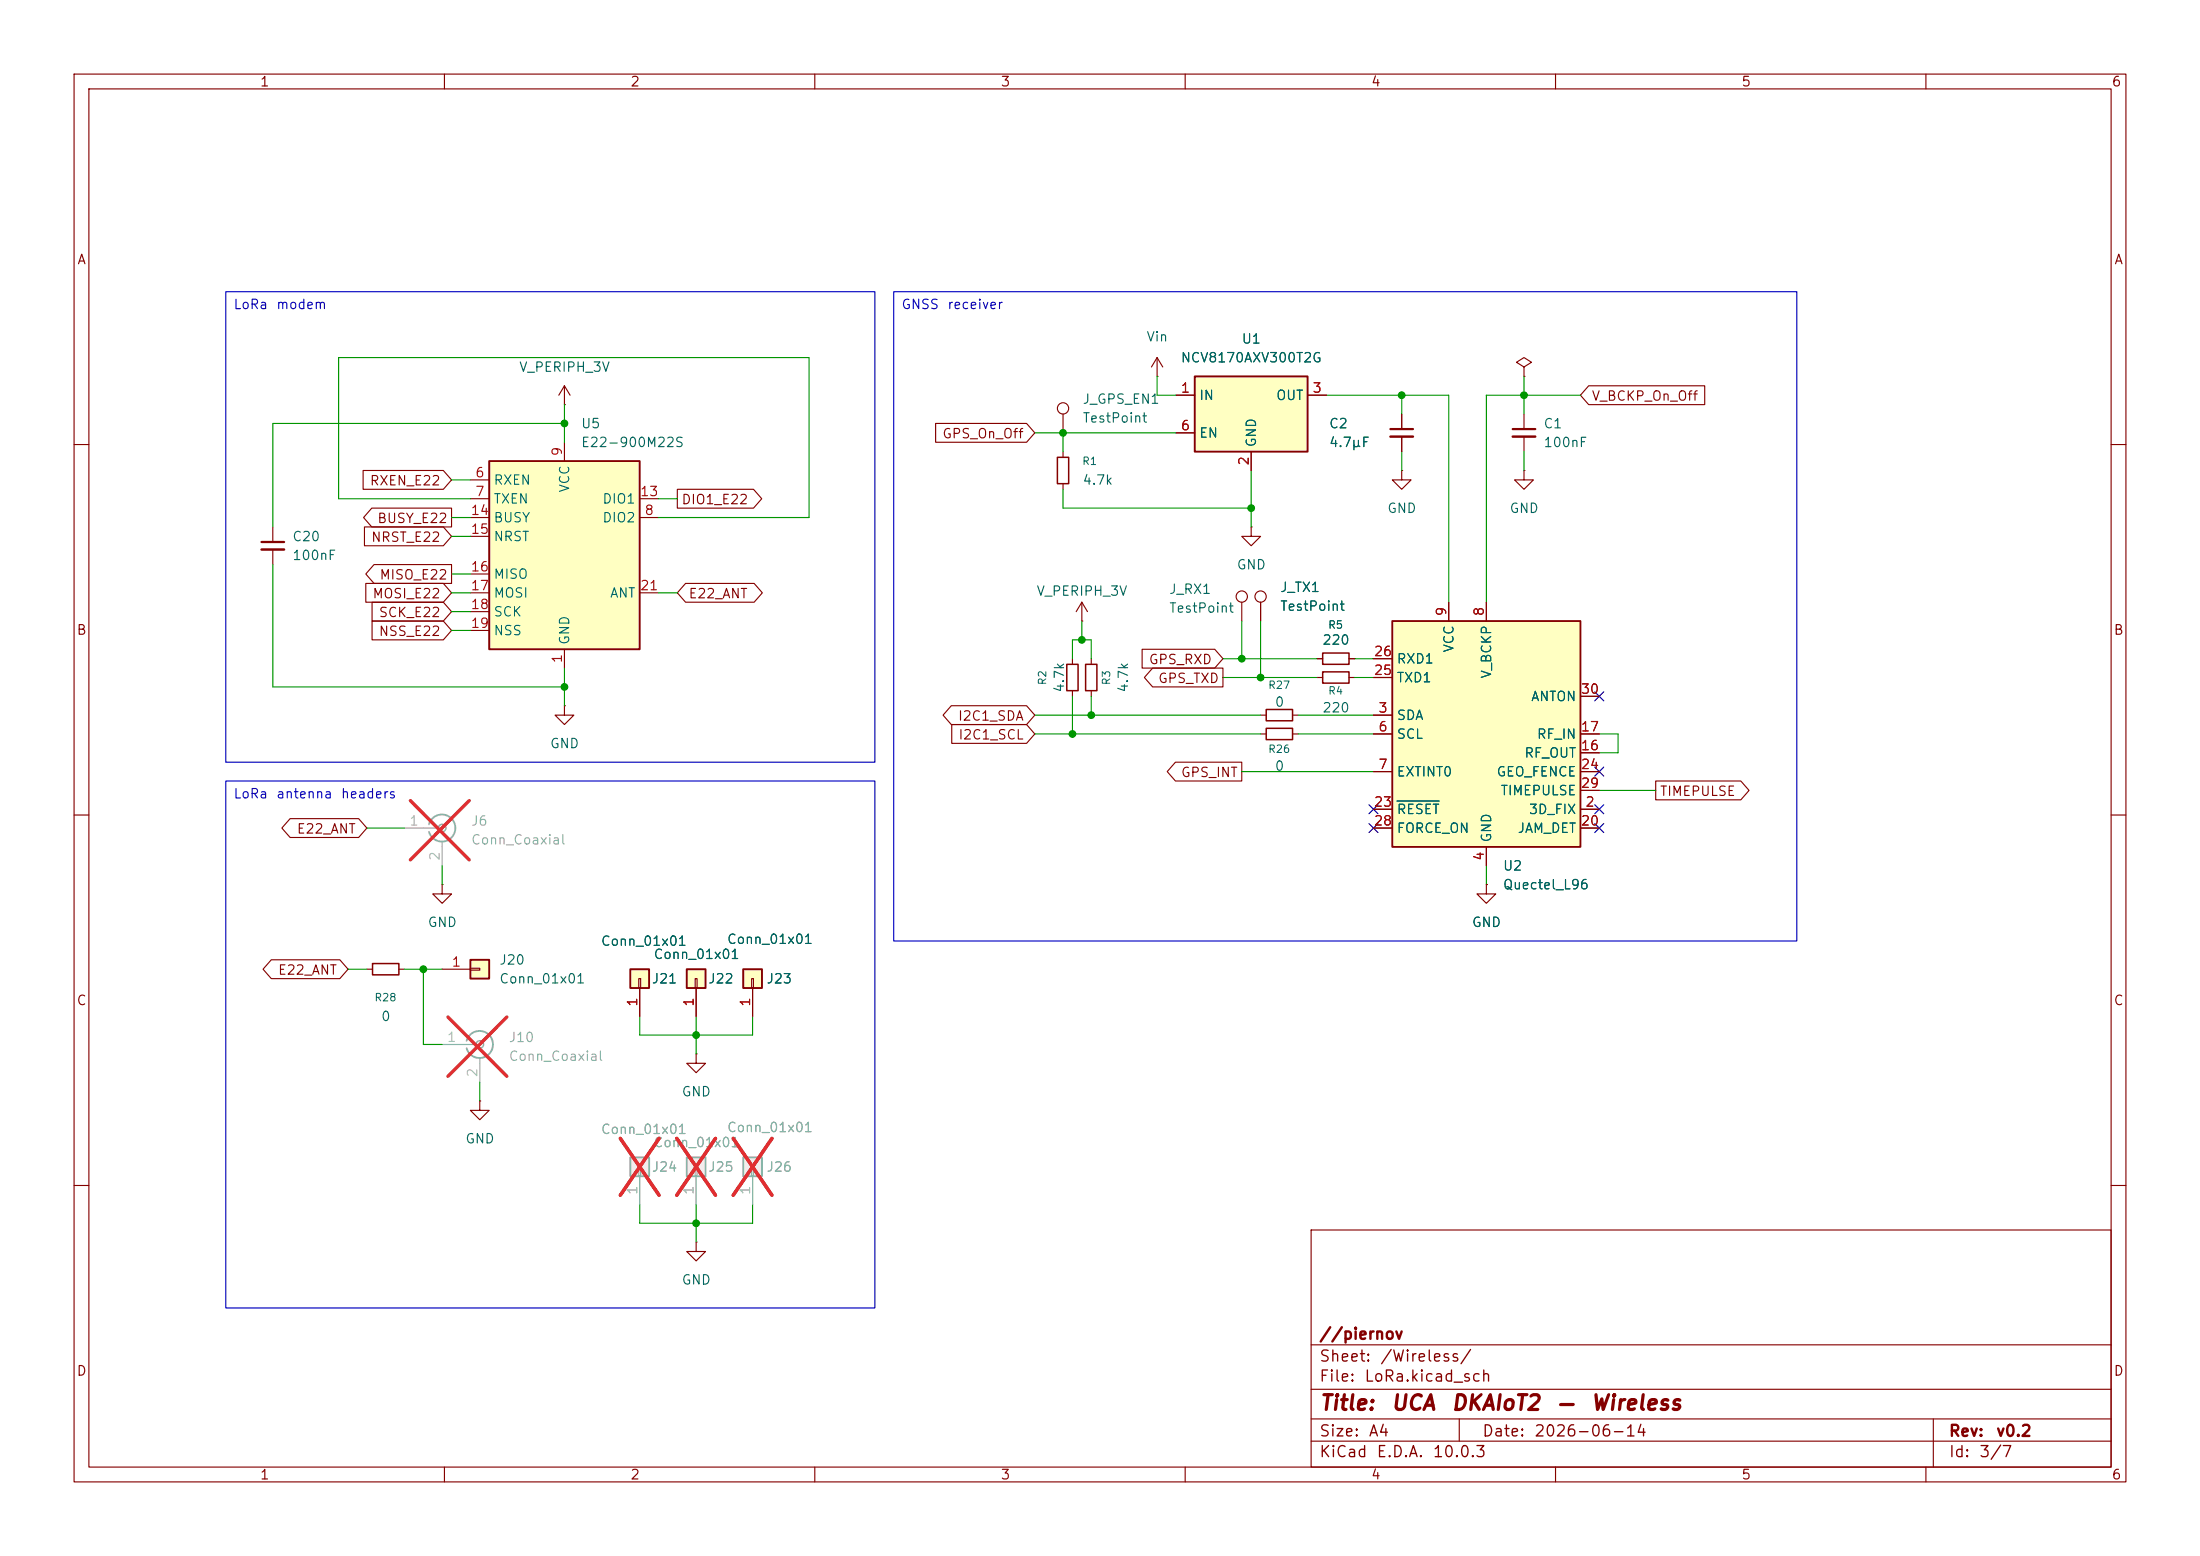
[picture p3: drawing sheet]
<svg xmlns="http://www.w3.org/2000/svg" width="297mm" height="210mm" viewBox="0 0 297 210" stroke-linecap="round" stroke-linejoin="round" font-family="sans-serif">
<g fill="none" stroke="#840000" stroke-width=".15">
<path d="M10 10h277v190h-277zM12 12h273v186h-273zM60 10v2M110 10v2M160 10v2M210 10v2M260 10v2M189.2 55.9v2M189.2 58.9v2.1M10 60h2M168.9 71.1v1.3h1.3l-1.3 1.3-1.3-1.3h1.3M168.9 71.1h.1"/>
<path d="M189.2 63.5v1.3h1.3l-1.3 1.2-1.2-1.2h1.2M189.2 63.5h.1M285 60h2M167.6 81.3v2.5M170.2 99.1h.7M170.2 96.5h.7M174.5 99.1h.8M174.5 96.5h.8M177.8 88.9h.8M177.8 91.4h.8M182.1 88.9h.8M182.1 91.4h.8"/>
<path d="M10 110h2M285 110h2M94 142.2v1.3h-1.3l1.3 1.3 1.2-1.3h-1.2M94 142.2h.1M10 160h2M94 167.6v1.3h-1.3l1.3 1.3 1.2-1.3h-1.2M94 167.6h.1M177 166h108v32h-108zM285 160h2M60 198v2M110 198v2M160 198v2"/>
<path d="M177 194.5h108M177 191.5h108M177 187.5h108M177 181.5h108M197 191.5v3M210 198v2M260 198v2M261 191.5v6.5"/>
<circle cx="167.6" cy="80.5" r=".76"/>
</g>
<path d="M170.9 98.3h3.6v1.5h-3.6zM170.9 95.8h3.6v1.5h-3.6zM178.6 88.1h3.5v1.6h-3.5zM178.6 90.7h3.5v1.5h-3.5z" fill="none" stroke="#840000" stroke-width=".2"/>
<path d="M187.7 57.9h3.1" fill="none" stroke="#840000" stroke-width=".3"/>
<path d="M187.7 58.9h3.1" fill="none" stroke="#840000" stroke-width=".33"/>
<path d="M92.7 130.8h2.5v2.6h-2.5z" fill="#ffffc2"/>
<path d="M92.7 130.8h2.5v2.6h-2.5z" fill="none" stroke="#840000" stroke-width=".25"/>
<path d="M93.9 132.1h.2v1.3h-.2zM94 133.4v3.8" fill="none" stroke="#840000" stroke-width=".15"/>
<path d="M92.7 156.2h2.5v2.6h-2.5z" fill="#f0f0f0"/>
<path d="M92.7 156.2h2.5v2.6h-2.5z" fill="none" stroke="#a1a1a1" stroke-width=".25"/>
<path d="M93.9 157.5h.2v1.3h-.2zM94 158.8v3.8" fill="none" stroke="#a1a1a1" stroke-width=".15"/>
<path d="M91.4 153.6l5.2 7.7M96.6 153.6l-5.2 7.7" fill="none" stroke="#e12e31" stroke-width=".46"/>
<path d="M100.3 156.2h2.6v2.6h-2.6z" fill="#f0f0f0"/>
<path d="M63 140.5a1.81 1.81 0 0 1 2.8-1 1.81 1.81 0 0 1 0 2.9 1.81 1.81 0 0 1-2.8-.9M100.3 156.2h2.6v2.6h-2.6z" fill="none" stroke="#a1a1a1" stroke-width=".25"/>
<path d="M59.7 141h4.6M64.8 142.7v3.4M101.5 157.5h.2v1.3h-.2zM101.6 158.8v3.8" fill="none" stroke="#a1a1a1" stroke-width=".15"/>
<path d="M60.5 137.3l7.9 8M68.4 137.3l-7.9 8M99 153.6l5.2 7.7M104.2 153.6l-5.2 7.7" fill="none" stroke="#e12e31" stroke-width=".46"/>
<circle cx="64.8" cy="141" r=".51" fill="none" stroke="#a1a1a1" stroke-width=".2"/>
<path d="M205.7 63.5v1.3h1.3l-1.3 1.2-1.2-1.2h1.2M205.7 63.5h.1" fill="none" stroke="#840000" stroke-width=".15"/>
<path d="M100.3 130.8h2.6v2.6h-2.6z" fill="#ffffc2"/>
<path d="M100.3 130.8h2.6v2.6h-2.6z" fill="none" stroke="#840000" stroke-width=".25"/>
<path d="M101.5 132.1h.2v1.3h-.2zM101.6 133.4v3.8" fill="none" stroke="#840000" stroke-width=".15"/>
<path d="M85.1 130.8h2.5v2.6h-2.5z" fill="#ffffc2"/>
<path d="M85.1 130.8h2.5v2.6h-2.5z" fill="none" stroke="#840000" stroke-width=".25"/>
<path d="M86.2 132.1h.3v1.3h-.3zM86.4 133.4v3.8" fill="none" stroke="#840000" stroke-width=".15"/>
<path d="M85.1 156.2h2.5v2.6h-2.5z" fill="#f0f0f0"/>
<path d="M57.9 111.3a1.81 1.81 0 0 1 2.8-1 1.81 1.81 0 0 1 0 2.9 1.81 1.81 0 0 1-2.8-.9M85.1 156.2h2.5v2.6h-2.5z" fill="none" stroke="#a1a1a1" stroke-width=".25"/>
<path d="M54.6 111.8h4.6M59.7 113.5v3.3M86.2 157.5h.3v1.3h-.3zM86.4 158.8v3.8" fill="none" stroke="#a1a1a1" stroke-width=".15"/>
<path d="M55.4 108.1l7.9 8M63.3 108.1l-7.9 8M83.7 153.6l5.3 7.7M89 153.6l-5.3 7.7" fill="none" stroke="#e12e31" stroke-width=".46"/>
<path d="M50.3 130h3.5v1.6h-3.5z" fill="none" stroke="#840000" stroke-width=".2"/>
<path d="M59.7 119.4v1.3h1.3l-1.3 1.2-1.3-1.2h1.3M59.7 119.4h.1M49.5 130.8h.8M53.8 130.8h.8M64.8 148.6v1.3h1.2l-1.2 1.2-1.3-1.2h1.3M64.8 148.6h.1" fill="none" stroke="#840000" stroke-width=".15"/>
<circle cx="59.7" cy="111.8" r=".51" fill="none" stroke="#a1a1a1" stroke-width=".2"/>
<path d="M63.5 129.5h2.5v2.6h-2.5z" fill="#ffffc2"/>
<path d="M63.5 129.5h2.5v2.6h-2.5z" fill="none" stroke="#840000" stroke-width=".25"/>
<path d="M76.2 54.6h.1M76.2 52.1l-.8 1.2M76.2 52.1l.8 1.2M76.2 52.1v2.5M76.2 95.3v1.2h1.3l-1.3 1.3-1.3-1.3h1.3M76.2 95.3h.1M59.7 130.8h3.8M63.5 130.7h1.3v.2h-1.3z" fill="none" stroke="#840000" stroke-width=".15"/>
<path d="M66 62.2h20.4v25.4h-20.4z" fill="#ffffc2"/>
<path d="M66 62.2h20.4v25.4h-20.4z" fill="none" stroke="#840000" stroke-width=".25"/>
<g fill="none" stroke="#840000" stroke-width=".15">
<path d="M76.2 59.7v2.5M205.7 55.9v2M205.7 58.9v2.1M36.8 71.1v2.1M36.8 74.2v2M63.5 64.8h2.5M63.5 67.3h2.5M63.5 69.9h2.5M63.5 72.4h2.5M63.5 77.5h2.5M86.4 67.3h2.5M86.4 69.9h2.5"/>
<path d="M143.5 61v.7M143.5 65.3v.7M63.5 80h2.5M63.5 82.6h2.5M63.5 85.1h2.5M76.2 87.6v2.6M86.4 80h2.5M144.8 88.9v.8M144.8 93.2v.8M146 83.8h.1M146 81.3l-.7 1.3M146 81.3l.8 1.3"/>
<path d="M146 81.3v2.5M147.3 88.9v.8M147.3 93.2v.8M170.2 81.3v2.5M200.7 119.4v1.3h1.2l-1.2 1.2-1.3-1.2h1.3M200.7 119.4h.1"/>
<circle cx="170.2" cy="80.5" r=".76"/>
</g>
<path d="M204.2 57.9h3.1M35.3 73.2h3.1" fill="none" stroke="#840000" stroke-width=".3"/>
<path d="M204.2 58.9h3.1M35.3 74.2h3.1" fill="none" stroke="#840000" stroke-width=".33"/>
<path d="M142.7 61.7h1.6v3.6h-1.6zM144 89.7h1.5v3.5h-1.5zM146.6 89.7h1.5v3.5h-1.5z" fill="none" stroke="#840000" stroke-width=".2"/>
<path d="M188 83.8h25.4v30.5h-25.4z" fill="#ffffc2"/>
<path d="M188 83.8h25.4v30.5h-25.4z" fill="none" stroke="#840000" stroke-width=".25"/>
<g fill="none" stroke="#840000" stroke-width=".15">
<path d="M143.5 55.9v2.5M185.4 96.5h2.6M185.4 99.1h2.6M185.4 91.4h2.6M185.4 88.9h2.6M195.6 81.3v2.5M200.7 81.3v2.5M213.4 99.1h2.5M213.4 94h2.5M185.4 109.2h2.6M185.4 104.1h2.6M185.4 111.8h2.6"/>
<path d="M200.7 114.3v2.5M213.4 109.2h2.5M213.4 104.1h2.5M213.4 101.6h2.5M213.4 111.8h2.5M213.4 106.7h2.5"/>
<circle cx="143.5" cy="55.1" r=".76"/>
</g>
<path d="M188.6 108.1h5.7" fill="none" stroke="#006464" stroke-width=".15"/>
<path d="M161.3 50.8h15.2v10.2h-15.2z" fill="#ffffc2"/>
<path d="M161.3 50.8h15.2v10.2h-15.2z" fill="none" stroke="#840000" stroke-width=".25"/>
<g fill="none" stroke="#840000" stroke-width=".15">
<path d="M126.3 57.1h12.3l1.1 1.3-1.1 1.3h-12.3zM156.2 50.8h.1M156.2 48.3l-.8 1.2M156.2 48.3l.8 1.2M156.2 48.3v2.5M158.7 53.3h2.6M158.7 58.4h2.6M176.5 53.3h2.6M189.2 55.9v2M189.2 58.9v2.1M205.7 49.5l1.1-.6-1.1-.6-1 .6 1 .6v1.3M205.7 50.8h.1"/>
<path d="M214.5 52.1h15.6v2.5h-15.6l-1.1-1.3zM49 63.5h10.8l1.2 1.3-1.2 1.2h-10.8zM49.2 71.1h10.6l1.2 1.3-1.2 1.3h-10.6zM49.4 78.7h10.4l1.2 1.3-1.2 1.3h-10.4zM50.2 68.6h10.8v2.5h-10.8l-1.1-1.2zM50.5 76.2h10.5v2.5h-10.5l-1.1-1.2zM91.4 66h10.3l1.1 1.3-1.1 1.3h-10.3zM92.6 78.7h9.2l1.1 1.3-1.1 1.3h-9.2l-1.2-1.3zM168.9 61v2.5M50.2 83.8h9.6l1.2 1.3-1.2 1.3h-9.6zM50.2 81.3h9.6l1.2 1.3-1.2 1.2h-9.6zM128.4 95.2h10.2l1.1 1.3-1.1 1.3h-10.2l-1.1-1.3z"/>
<path d="M128.5 97.8h10.1l1.1 1.3-1.1 1.2h-10.1zM154.2 87.6h9.8l1.1 1.3-1.1 1.3h-9.8zM155.6 90.2h9.5v2.5h-9.5l-1.1-1.3zM170.2 81.3v2.5M177.8 88.9h.8M182.1 88.9h.8M185.4 96.5h2.6M185.4 99.1h2.6M185.4 91.4h2.6M185.4 88.9h2.6M195.6 81.3v2.5M200.7 81.3v2.5"/>
<path d="M213.4 99.1h2.5M213.4 94h2.5M39.2 110.5h9.2l1.1 1.3-1.1 1.2h-9.2l-1.1-1.2zM158.7 102.9h8.9v2.5h-8.9l-1.1-1.3zM185.4 109.2h2.6M185.4 104.1h2.6M185.4 111.8h2.6M200.7 119.4h.1M200.7 114.3v2.5M213.4 109.2h2.5M213.4 104.1h2.5M213.4 101.6h2.5"/>
<path d="M213.4 111.8h2.5M213.4 106.7h2.5M223.5 105.4h11.5l1.1 1.3-1.1 1.3h-11.5zM36.6 129.5h9.3l1.1 1.3-1.1 1.3h-9.3l-1.1-1.3zM86.4 133.4v3.8M94 133.4v3.8M101.6 133.4v3.8"/>
</g>
<g fill="none" stroke="#009600" stroke-width=".15">
<path d="M76.2 54.6v5.1M76.2 57.2h-39.4v13.9M139.7 58.4h19M143.5 58.4v2.6M156.2 50.8v2.5h2.5M179.1 53.3h16.5v28M189.2 53.3v2.6M205.7 50.8v5.1M213.4 53.3h-12.7v28M36.8 76.2v16.5h39.4M61 77.5h2.5M61 64.8h2.5"/>
<path d="M61 69.9h2.5M61 72.4h2.5M63.5 67.3h-17.8v-19h63.5v21.6h-20.3M88.9 67.3h2.5M143.5 66v2.6h25.4M168.9 63.5v7.6M189.2 61v2.5M205.7 61v2.5M61 82.6h2.5M61 85.1h2.5M61 80h2.5M76.2 90.2v5.1"/>
<path d="M88.9 80h2.5M139.7 99.1h30.5M139.7 96.5h30.5M144.8 88.9v-2.5h2.5v2.5M144.8 94v5.1M146 83.8v2.6M147.3 94v2.5M165.1 91.4h12.7M165.1 88.9h12.7M167.6 83.8v5.1M170.2 83.8v7.6M175.3 99.1h10.1"/>
<path d="M175.3 96.5h10.1M182.9 91.4h2.5M182.9 88.9h2.5M215.9 99.1h2.5v2.5h-2.5M49.5 111.8h5.1M59.7 116.8v2.6M167.6 104.1h17.8M200.7 116.8v2.6M215.9 106.7h7.6M47 130.8h2.5M54.6 130.8h5.1M57.1 130.8v10.2h2.6"/>
<path d="M86.4 137.2v2.5h15.2v-2.5M94 137.2v5M64.8 146.1v2.5M86.4 162.6v2.5h15.2v-2.5M94 162.6v5"/>
</g>
<path d="M215.3 93.4l1.2 1.2M216.5 93.4l-1.2 1.2M184.8 108.6l1.2 1.2M184.8 111.2l1.2 1.2M186 108.6l-1.2 1.2M186 111.2l-1.2 1.2M215.3 103.5l1.2 1.2M215.3 108.6l1.2 1.2M215.3 111.2l1.2 1.2M216.5 103.5l-1.2 1.2M216.5 108.6l-1.2 1.2M216.5 111.2l-1.2 1.2" fill="none" stroke="#000084" stroke-width=".15"/>
<path d="M30.5 39.4h87.6v63.5h-87.6zM120.6 39.4h122v87.6h-122zM30.5 105.4h87.6v71.1h-87.6z" fill="none" stroke="#0000c2" stroke-width=".15"/>
<path d="M188.6 108.1h5.7" fill="none" stroke="#006464" stroke-width=".15"/>
<path d="M86.4 158.8v3.8M94 158.8v3.8M101.6 158.8v3.8" fill="none" stroke="#a1a1a1" stroke-width=".15"/>
<path d="M83.7 153.6l5.3 7.7M89 153.6l-5.3 7.7M91.4 153.6l5.2 7.7M96.6 153.6l-5.2 7.7M99 153.6l5.2 7.7M104.2 153.6l-5.2 7.7" fill="none" stroke="#e12e31" stroke-width=".46"/>
<g fill="#009600" stroke="#009600" stroke-width=".14">
<circle cx="94" cy="165.1" r=".46"/>
<circle cx="94" cy="139.7" r=".46"/>
<circle cx="57.1" cy="130.8" r=".46"/>
<circle cx="143.5" cy="58.4" r=".46"/>
<circle cx="167.6" cy="88.9" r=".46"/>
<circle cx="147.3" cy="96.5" r=".46"/>
<circle cx="146" cy="86.4" r=".46"/>
<circle cx="144.8" cy="99.1" r=".46"/>
<circle cx="170.2" cy="91.4" r=".46"/>
<circle cx="76.2" cy="57.2" r=".46"/>
<circle cx="76.2" cy="92.7" r=".46"/>
<circle cx="189.2" cy="53.3" r=".46"/>
<circle cx="205.7" cy="53.3" r=".46"/>
<circle cx="168.9" cy="68.6" r=".46"/>
</g>
<g font-size="2" fill="#840000">
<text x="178" y="190.8">Title:</text>
<text x="187.7" y="190.8">UCA</text>
<text x="195.8" y="190.8">DKAIoT2</text>
<text x="210" y="190.8">—</text>
<text x="214.6" y="190.8">Wireless</text>
</g>
<g font-size="1.5" fill="#840000">
<text x="178" y="184.2">Sheet:</text>
<text x="178" y="181.2">//piernov</text>
<text x="186.2" y="184.2">/Wireless/</text>
<text x="178" y="186.9">File:</text>
<text x="184.1" y="186.9">LoRa.kicad_sch</text>
<text x="178" y="197.1">KiCad</text>
<text x="178" y="194.3">Size:</text>
<text x="184.7" y="194.3">A4</text>
<text x="185.7" y="197.1">E.D.A.</text>
<text x="193.3" y="197.1">10.0.3</text>
<text x="200" y="194.3">Date:</text>
<text x="207" y="194.3">2026-06-14</text>
<text x="263" y="194.3">Rev:</text>
<text x="263" y="197.1">Id:</text>
<text x="267.1" y="197.1">3/7</text>
<text x="269.4" y="194.3">v0.2</text>
</g>
<g font-size="1.3" fill="#840000">
<text x="35" y="12">1</text>
<text x="85" y="12">2</text>
<text x="135" y="12">3</text>
<text x="185" y="12">4</text>
<text x="235" y="12">5</text>
<text x="285" y="12">6</text>
<text x="10.3" y="36">A</text>
<text x="285.3" y="36">A</text>
<text x="127.1" y="59.5">GPS_On_Off</text>
<text x="214.8" y="54.4">V_BCKP_On_Off</text>
<text x="49.8" y="65.8">RXEN_E22</text>
<text x="50.8" y="70.9">BUSY_E22</text>
<text x="91.9" y="68.4">DIO1_E22</text>
<text x="50" y="73.5">NRST_E22</text>
<text x="50.2" y="81.1">MOSI_E22</text>
<text x="51" y="83.6">SCK_E22</text>
<text x="51.1" y="78.5">MISO_E22</text>
<text x="92.9" y="81.1">E22_ANT</text>
<text x="10.3" y="86">B</text>
<text x="51" y="86.2">NSS_E22</text>
<text x="155" y="90">GPS_RXD</text>
<text x="285.3" y="86">B</text>
<text x="156.3" y="92.5">GPS_TXD</text>
<text x="129.2" y="97.6">I2C1_SDA</text>
<text x="129.3" y="100.1">I2C1_SCL</text>
<text x="159.3" y="105.2">GPS_INT</text>
<text x="224" y="107.7">TIMEPULSE</text>
<text x="40" y="112.8">E22_ANT</text>
<text x="37.4" y="131.9">E22_ANT</text>
<text x="10.3" y="136">C</text>
<text x="285.3" y="136">C</text>
<text x="10.3" y="186">D</text>
<text x="285.3" y="186">D</text>
<text x="35" y="200">1</text>
<text x="85" y="200">2</text>
<text x="135" y="200">3</text>
<text x="185" y="200">4</text>
<text x="235" y="200">5</text>
<text x="285" y="200">6</text>
</g>
<g font-size="1.3" fill="#0000c2">
<text x="31.4" y="42">LoRa</text>
<text x="37.2" y="42">modem</text>
<text x="121.6" y="42">GNSS</text>
<text x="127.8" y="42">receiver</text>
<text x="31.4" y="108.1">LoRa</text>
<text x="37.2" y="108.1">antenna</text>
<text x="45.9" y="108.1">headers</text>
</g>
<g font-size="1.3" fill="#006464">
<text x="154.7" y="46.4">Vin</text>
<text x="167.5" y="46.7">U1</text>
<text x="70" y="50.5">V_PERIPH_3V</text>
<text x="159.3" y="49.2">NCV8170AXV300T2G</text>
<text x="78.4" y="58.1">U5</text>
<text x="146.1" y="54.8">J_GPS_EN1</text>
<text x="146.1" y="57.4">TestPoint</text>
<text x="161.8" y="54.3">IN</text>
<text x="161.8" y="59.4">EN</text>
<text x="172.2" y="54.3">OUT</text>
<text x="179.3" y="58.1">C2</text>
<text x="208.3" y="58.1">C1</text>
<text x="66.5" y="65.7">RXEN</text>
<text x="78.4" y="60.7">E22-900M22S</text>
<text x="146.1" y="65.7">4.7k</text>
<text x="169.9" y="60.5" transform="rotate(-90 169.9 60.5)">GND</text>
<text x="179.3" y="60.7">4.7µF</text>
<text x="208.3" y="60.7">100nF</text>
<text x="66.5" y="68.3">TXEN</text>
<text x="66.5" y="70.8">BUSY</text>
<text x="77.2" y="66.6" transform="rotate(-90 77.2 66.6)">VCC</text>
<text x="81.2" y="70.8">DIO2</text>
<text x="81.2" y="68.3">DIO1</text>
<text x="187.2" y="69.6">GND</text>
<text x="203.7" y="69.6">GND</text>
<text x="39.4" y="75.9">100nF</text>
<text x="39.4" y="73.4">C20</text>
<text x="66.5" y="73.4">NRST</text>
<text x="166.9" y="77.2">GND</text>
<text x="66.5" y="78.4">MISO</text>
<text x="66.5" y="81">MOSI</text>
<text x="66.5" y="83.5">SCK</text>
<text x="82.3" y="81">ANT</text>
<text x="139.8" y="80.7">V_PERIPH_3V</text>
<text x="157.7" y="83">TestPoint</text>
<text x="157.7" y="80.5">J_RX1</text>
<text x="172.7" y="82.8">TestPoint</text>
<text x="172.7" y="80.2">J_TX1</text>
<text x="66.5" y="86.1">NSS</text>
<text x="77.2" y="87.1" transform="rotate(-90 77.2 87.1)">GND</text>
<text x="178.4" y="87.3">220</text>
<text x="188.5" y="89.9">RXD1</text>
<text x="196.6" y="88.2" transform="rotate(-90 196.6 88.2)">VCC</text>
<text x="144" y="93.6" transform="rotate(-90 144 93.6)">4.7k</text>
<text x="152.6" y="93.6" transform="rotate(-90 152.6 93.6)">4.7k</text>
<text x="172" y="95.7">0</text>
<text x="188.5" y="92.4">TXD1</text>
<text x="201.6" y="91.7" transform="rotate(-90 201.6 91.7)">V_BCKP</text>
<text x="206.6" y="95">ANTON</text>
<text x="74.2" y="101.3">GND</text>
<text x="178.4" y="96.5">220</text>
<text x="188.5" y="97.5">SDA</text>
<text x="188.5" y="100">SCL</text>
<text x="207.4" y="100">RF_IN</text>
<text x="172" y="104.3">0</text>
<text x="188.5" y="105.1">EXTINT0</text>
<text x="201.9" y="105.1">GEO_FENCE</text>
<text x="202.5" y="107.7">TIMEPULSE</text>
<text x="205.7" y="102.6">RF_OUT</text>
<text x="188.5" y="110.2">RESET</text>
<text x="188.5" y="112.7">FORCE_ON</text>
<text x="201.6" y="113.8" transform="rotate(-90 201.6 113.8)">GND</text>
<text x="204.8" y="112.7">JAM_DET</text>
<text x="206.3" y="110.2">3D_FIX</text>
<text x="202.8" y="117.8">U2</text>
<text x="57.7" y="125.4">GND</text>
<text x="198.6" y="125.4">GND</text>
<text x="202.8" y="120.4">Quectel_L96</text>
<text x="67.3" y="130.5">J20</text>
<text x="81" y="128">Conn_01x01</text>
<text x="88.1" y="129.7">Conn_01x01</text>
<text x="98.1" y="127.7">Conn_01x01</text>
<text x="67.3" y="133.1">Conn_01x01</text>
<text x="87.9" y="133.1">J21</text>
<text x="95.5" y="133.1">J22</text>
<text x="103.4" y="133.1">J23</text>
<text x="51.4" y="138.1">0</text>
<text x="91.9" y="148.3">GND</text>
<text x="62.7" y="154.6">GND</text>
<text x="91.9" y="173.7">GND</text>
</g>
<g font-size="1.3" fill="#a90000">
<text x="159.3" y="53.3">1</text>
<text x="177.1" y="53.3">3</text>
<text x="159.3" y="58.4">6</text>
<text x="64.1" y="64.7">6</text>
<text x="76.2" y="61.7" transform="rotate(-90 76.2 61.7)">9</text>
<text x="168.9" y="62.9" transform="rotate(-90 168.9 62.9)">2</text>
<text x="63.5" y="69.8">14</text>
<text x="64.1" y="67.3">7</text>
<text x="86.3" y="67.3">13</text>
<text x="86.9" y="69.8">8</text>
<text x="63.5" y="72.4">15</text>
<text x="63.5" y="77.4">16</text>
<text x="63.5" y="80">17</text>
<text x="63.5" y="82.5">18</text>
<text x="86.3" y="80">21</text>
<text x="195.6" y="83.3" transform="rotate(-90 195.6 83.3)">9</text>
<text x="200.6" y="83.3" transform="rotate(-90 200.6 83.3)">8</text>
<text x="63.5" y="85.1">19</text>
<text x="76.2" y="89.6" transform="rotate(-90 76.2 89.6)">1</text>
<text x="185.4" y="88.9">26</text>
<text x="185.4" y="91.4">25</text>
<text x="213.3" y="94">30</text>
<text x="186" y="96.5">3</text>
<text x="186" y="99">6</text>
<text x="213.3" y="101.6">16</text>
<text x="213.3" y="99">17</text>
<text x="186" y="104.1">7</text>
<text x="213.3" y="104.1">24</text>
<text x="213.3" y="106.7">29</text>
<text x="185.4" y="109.2">23</text>
<text x="185.4" y="111.7">28</text>
<text x="213.3" y="111.7">20</text>
<text x="213.9" y="109.2">2</text>
<text x="200.6" y="116.3" transform="rotate(-90 200.6 116.3)">4</text>
<text x="60.9" y="130.8">1</text>
<text x="86.3" y="136" transform="rotate(-90 86.3 136)">1</text>
<text x="94" y="136" transform="rotate(-90 94 136)">1</text>
<text x="101.6" y="136" transform="rotate(-90 101.6 136)">1</text>
</g>
<g font-size="1.3" fill="#aaa">
<text x="55.2" y="111.7">1</text>
<text x="59.7" y="116.3" transform="rotate(-90 59.7 116.3)">2</text>
<text x="60.3" y="140.9">1</text>
<text x="64.7" y="145.5" transform="rotate(-90 64.7 145.5)">2</text>
<text x="86.3" y="161.4" transform="rotate(-90 86.3 161.4)">1</text>
<text x="94" y="161.4" transform="rotate(-90 94 161.4)">1</text>
<text x="101.6" y="161.4" transform="rotate(-90 101.6 161.4)">1</text>
</g>
<g font-size="1.3" fill="#989898">
<text x="63.5" y="111.8">J6</text>
<text x="63.5" y="114.3">Conn_Coaxial</text>
<text x="68.6" y="143.5">Conn_Coaxial</text>
<text x="68.6" y="141">J10</text>
<text x="81" y="153.4">Conn_01x01</text>
<text x="88.1" y="155.1">Conn_01x01</text>
<text x="98.1" y="153.1">Conn_01x01</text>
<text x="87.9" y="158.5">J24</text>
<text x="95.5" y="158.5">J25</text>
<text x="103.4" y="158.5">J26</text>
</g>
<g font-size="1" fill="#006464">
<text x="146" y="63">R1</text>
<text x="179.2" y="85.1">R5</text>
<text x="141.5" y="92.6" transform="rotate(-90 141.5 92.6)">R2</text>
<text x="150.1" y="92.6" transform="rotate(-90 150.1 92.6)">R3</text>
<text x="171.1" y="93.2">R27</text>
<text x="179.2" y="94">R4</text>
<text x="171.1" y="101.9">R26</text>
<text x="50.5" y="135.4">R28</text>
</g>
</svg>
